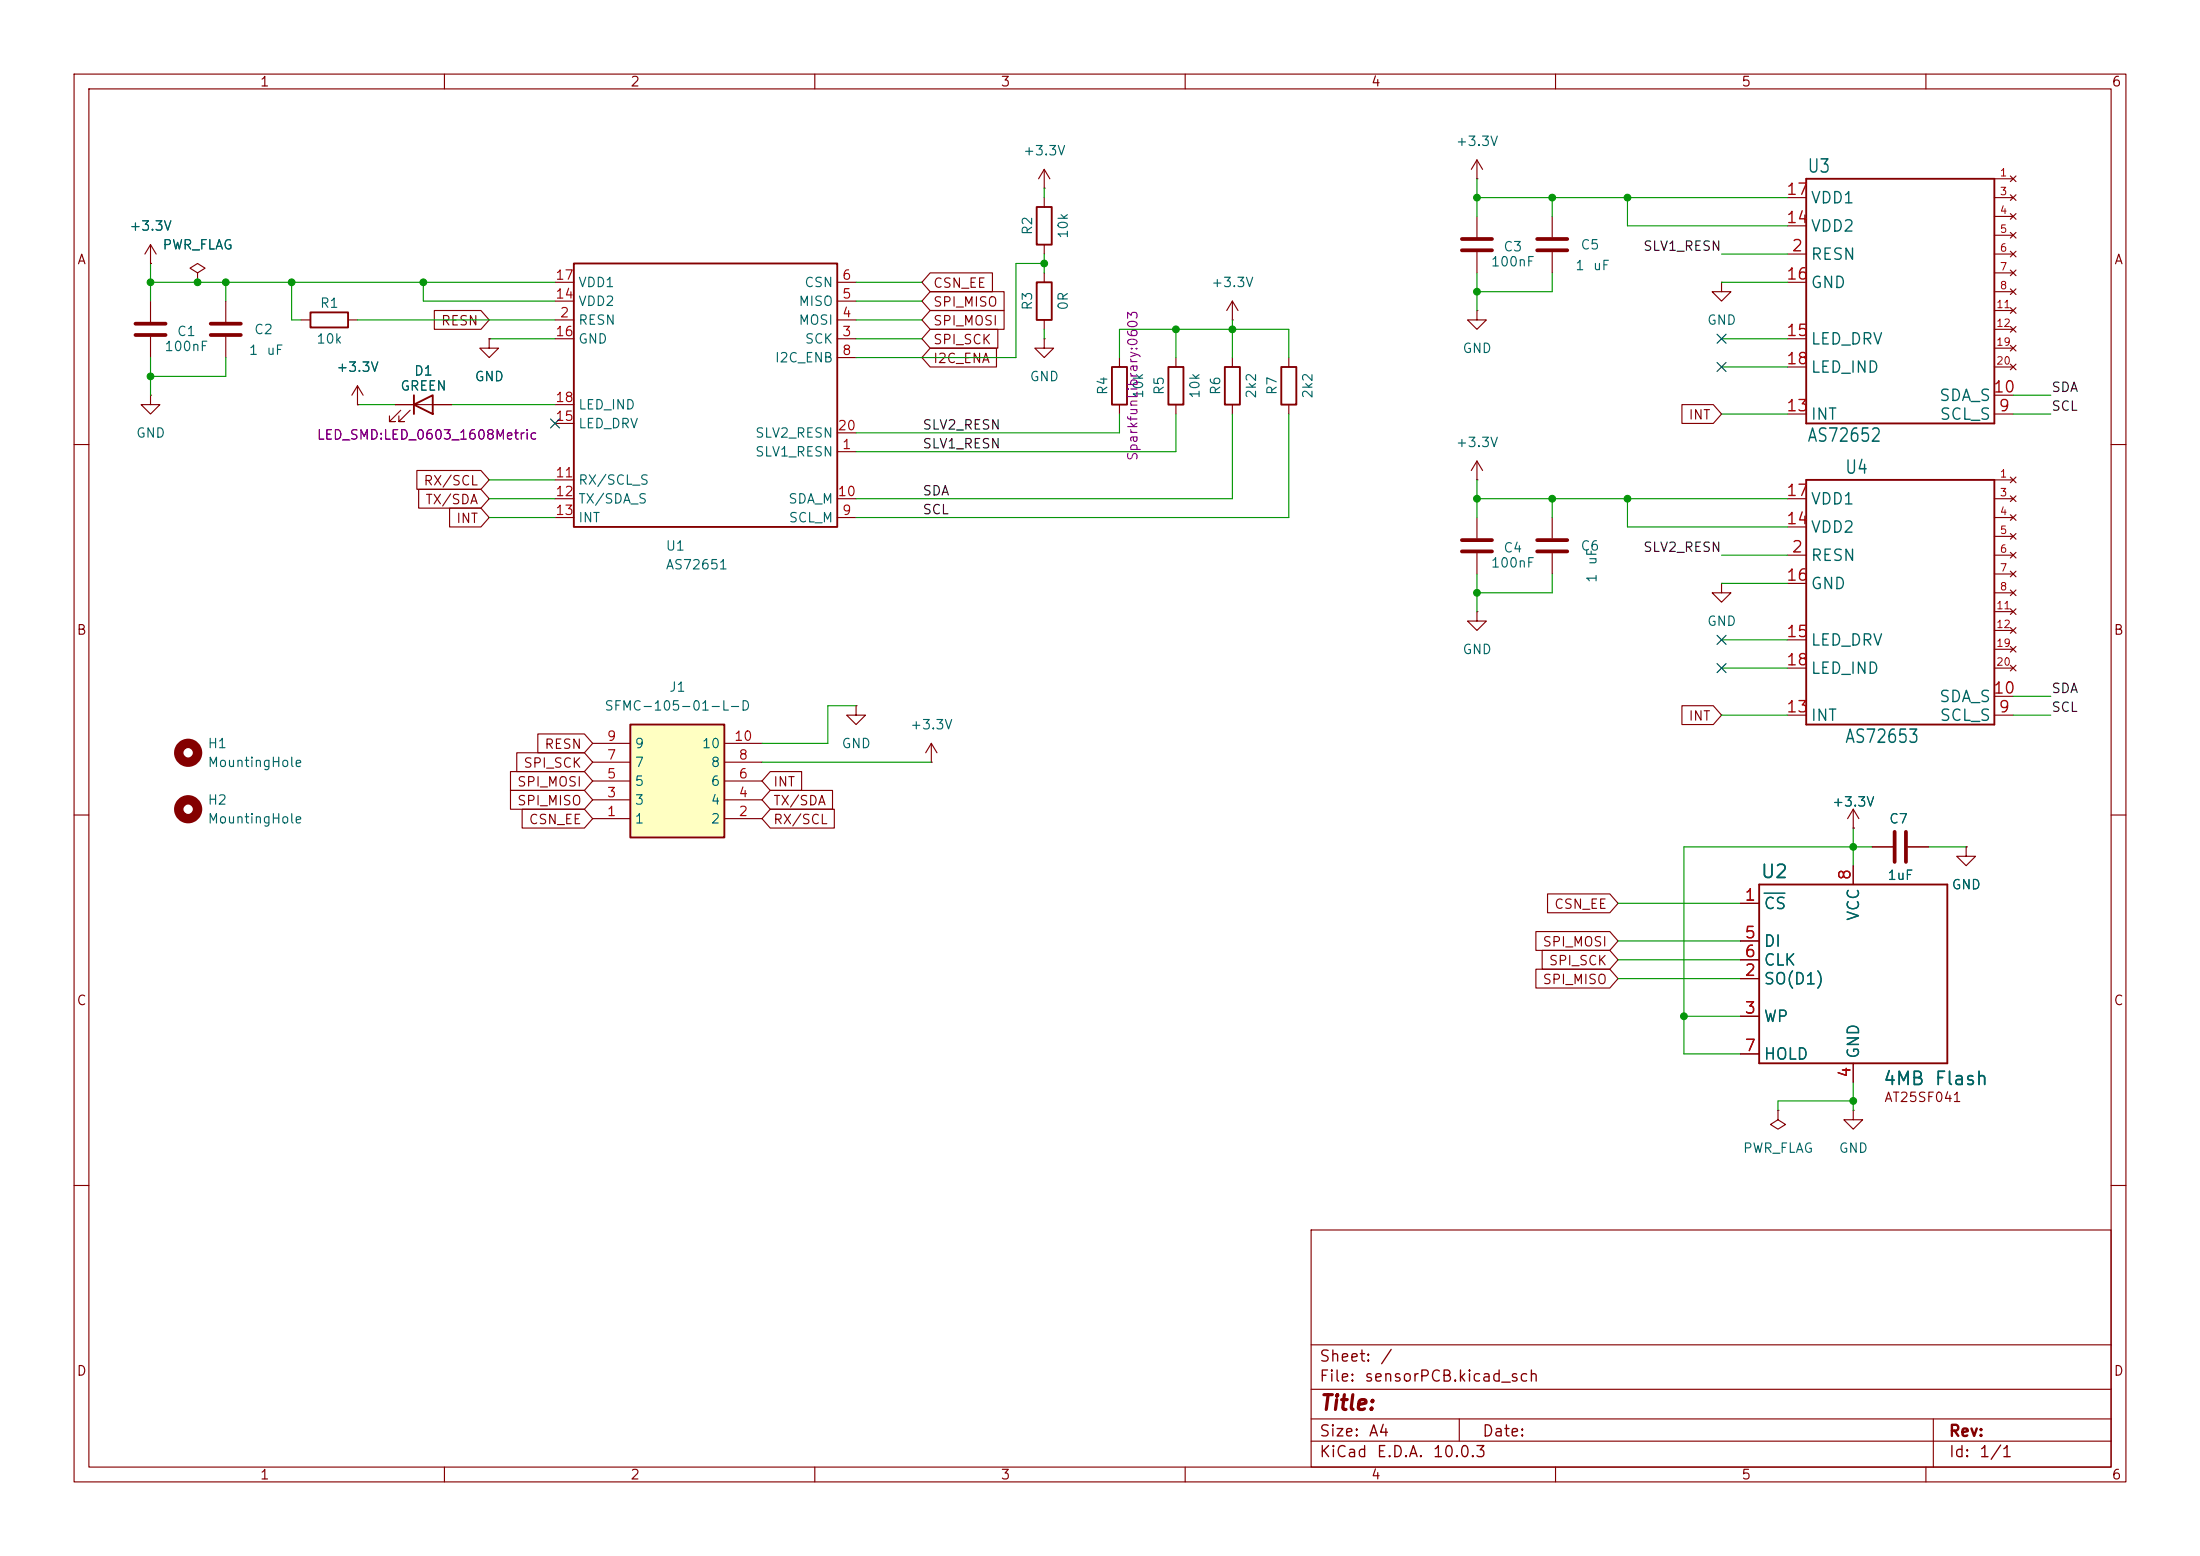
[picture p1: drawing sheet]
<svg xmlns="http://www.w3.org/2000/svg" width="297mm" height="210mm" viewBox="0 0 297 210" stroke-linecap="round" stroke-linejoin="round" font-family="sans-serif">
<g fill="none" stroke="#840000" stroke-width=".15">
<path d="M10 10h277v190h-277zM12 12h273v186h-273zM60 10v2M110 10v2M160 10v2M210 10v2M260 10v2M20.3 35.6h.1M20.3 33l-.7 1.3M20.3 33l.8 1.3M20.3 33v2.6M26.7 36.8l-1-.6 1-.6 1 .6-1 .6v1.3"/>
<path d="M26.7 38.1h.1M74.9 38.1h2.6M113 38.1h2.6M141 25.4h.1M141 22.9l-.8 1.2M141 22.9l.7 1.2M141 22.9v2.5M141 26.7v1.2M141 33v1.3M199.4 24.1h.1M199.4 21.6l-.8 1.3M199.4 21.6l.8 1.3"/>
<path d="M199.4 21.6v2.5M241.3 34.3h2.5M241.3 30.5h2.5M241.3 38.1h2.5M241.3 26.7h2.5M269.2 34.3h2.6M269.2 26.7h2.6M269.2 24.1h2.6M269.2 29.2h2.6M269.2 31.8h2.6M269.2 36.8h2.6M269.2 39.4h2.6"/>
<path d="M271.4 23.7l.8 .8M271.4 26.3l.8 .8M271.4 28.8l.8 .8M271.4 31.4l.8 .7M271.4 33.9l.8 .8M271.4 36.4l.8 .8M271.4 39l.8 .8M272.2 23.7l-.8 .8M272.2 26.3l-.8 .8M272.2 28.8l-.8 .8M272.2 31.4l-.8 .7M272.2 33.9l-.8 .8"/>
<path d="M272.2 36.4l-.8 .8M272.2 39l-.8 .8M30.5 40.6v2.8M30.5 45.5v2.8M48.3 54.6h.1M48.3 52.1l-.8 1.2M48.3 52.1l.7 1.2M48.3 52.1v2.5M53.3 54.6h7.7M54.1 55.4l-1.5 1.5h.7h-.7v-.8M55.4 55.4l-1.6 1.5h.8h-.8v-.8M74.9 54.6h2.6"/>
<path d="M74.9 45.7h2.6M74.9 43.2h2.6M74.9 40.6h2.6M74.9 57.2h2.6M113 45.7h2.6M113 43.2h2.6M113 40.6h2.6M113 48.3h2.6M113 58.4h2.6M241.3 55.9h2.5M241.3 45.7h2.5M241.3 49.5h2.5"/>
<path d="M269.2 55.9h2.6M269.2 53.3h2.6M269.2 49.5h2.6M269.2 41.9h2.6M269.2 44.5h2.6M269.2 47h2.6M271.4 41.5l.8 .8M271.4 44.1l.8 .7M271.4 46.6l.8 .8M271.4 49.1l.8 .8M272.2 41.5l-.8 .8M272.2 44.1l-.8 .7"/>
<path d="M272.2 46.6l-.8 .8M272.2 49.1l-.8 .8M10 60h2M74.9 67.3h2.6M74.9 64.8h2.6M74.9 69.9h2.6M113 67.3h2.6M113 69.9h2.6M113 61h2.6M232.4 78.7v1.3h1.3l-1.3 1.3-1.3-1.3h1.3M232.4 78.7h.1M241.3 74.9h2.5"/>
<path d="M241.3 71.1h2.5M241.3 78.7h2.5M241.3 67.3h2.5M269.2 74.9h2.6M269.2 67.3h2.6M269.2 64.8h2.6M269.2 69.9h2.6M269.2 72.4h2.6M269.2 77.5h2.6M271.4 64.4l.8 .8M271.4 66.9l.8 .8M271.4 69.5l.8 .7"/>
<path d="M271.4 72l.8 .8M271.4 74.5l.8 .8M271.4 77.1l.8 .8M271.4 79.6l.8 .8M272.2 64.4l-.8 .8M272.2 66.9l-.8 .8M272.2 69.5l-.8 .7M272.2 72l-.8 .8M272.2 74.5l-.8 .8M272.2 77.1l-.8 .8M272.2 79.6l-.8 .8M285 60h2"/>
<path d="M115.6 95.3v1.2h1.2l-1.2 1.3-1.3-1.3h1.3M115.6 95.3h.1M241.3 96.5h2.5M241.3 86.4h2.5M241.3 90.2h2.5M269.2 96.5h2.6M269.2 94h2.6M269.2 90.2h2.6M269.2 80h2.6M269.2 82.6h2.6M269.2 85.1h2.6M269.2 87.6h2.6"/>
<path d="M271.4 82.2l.8 .7M271.4 84.7l.8 .8M271.4 87.2l.8 .8M271.4 89.8l.8 .8M272.2 82.2l-.8 .7M272.2 84.7l-.8 .8M272.2 87.2l-.8 .8M272.2 89.8l-.8 .8M10 110h2M125.7 102.9h.1M125.7 100.3l-.7 1.3M125.7 100.3l.8 1.3"/>
<path d="M125.7 100.3v2.6M250.2 116.8v2.6M285 110h2M234.9 121.9h2.6M234.9 132.1h2.6M234.9 137.2h2.6M234.9 127h2.6M234.9 129.5h2.6M234.9 142.2h2.6M240 149.9v1.2l-1 .7 1 .6 1-.6-1-.7M240 149.9h.1M250.2 149.9v1.2h1.3l-1.3 1.3-1.3-1.3h1.3"/>
<path d="M250.2 149.9h.1M250.2 143.5v2.6M10 160h2M177 166h108v32h-108zM285 160h2M60 198v2M110 198v2M160 198v2M177 194.5h108M177 191.5h108M177 187.5h108M177 181.5h108"/>
<path d="M197 191.5v3M210 198v2M260 198v2M261 191.5v6.5"/>
</g>
<path d="M77.5 35.6h35.5v35.5h-35.5zM140 27.9h2v5.1h-2zM243.8 24.1h25.4v33.1h-25.4zM55.9 54.6l2.5-1.3v2.6zM55.9 53.3v2.6M243.8 64.8h25.4v33h-25.4zM237.5 119.4h25.4v24.1h-25.4z" fill="none" stroke="#840000" stroke-width=".25"/>
<path d="M238.2 120.5h2.8" fill="none" stroke="#006464" stroke-width=".15"/>
<path d="M28.4 43.7h4.1M28.4 45.2h4.1" fill="none" stroke="#840000" stroke-width=".51"/>
<path d="M85.1 97.8h12.7v15.2h-12.7z" fill="#ffffc2"/>
<path d="M140 38.1h2v5.1h-2zM41.9 42.2h5.1v2h-5.1zM150.1 49.5h2v5.1h-2zM157.7 49.5h2.1v5.1h-2.1zM165.4 49.5h2v5.1h-2zM173 49.5h2v5.1h-2zM85.1 97.8h12.7v15.2h-12.7z" fill="none" stroke="#840000" stroke-width=".25"/>
<g fill="none" stroke="#840000" stroke-width=".15">
<path d="M20.3 35.6h.1M26.7 38.1h.1M125.6 39.4h10v2.5h-10l-1.1-1.3zM125.6 36.8h8.4v2.6h-8.4l-1.1-1.3zM141 36.8v1.3M199.4 29.2v2.8M199.4 34v2.8M209.5 29.2v2.8M209.5 34v2.8M232.4 38.1v1.3h1.3l-1.3 1.2-1.3-1.2h1.3M232.4 38.1h.1M20.3 53.3v1.3h1.3l-1.3 1.3-1.3-1.3h1.3"/>
<path d="M20.3 53.3h.1M20.3 40.6v2.8M20.3 45.5v2.8M40.6 43.2h1.3M47 43.2h1.3M48.3 54.6h.1M53.3 54.6h2.6M58.4 54.6h2.6M58.6 41.9h6.3l1.1 1.3-1.1 1.3h-6.3zM66 45.7v1.3h1.3l-1.3 1.3-1.2-1.3h1.2M66 45.7h.1M125.6 41.9h10v2.6h-10l-1.1-1.3z"/>
<path d="M125.6 44.4h9.1v2.6h-9.1l-1.1-1.3zM125.6 47h8.9v2.5h-8.9l-1.1-1.2zM141 45.7v1.3h1.2l-1.2 1.3-1.3-1.3h1.3M141 45.7h.1M141 43.2v1.3M151.1 48.3v1.2M151.1 54.6v1.3M158.7 48.3v1.2M158.7 54.6v1.3M166.4 43.2h.1M166.4 40.6v2.6M166.4 48.3v1.2"/>
<path d="M166.4 54.6v1.3M166.4 40.6l-.8 1.3M166.4 40.6l.7 1.3M174 48.3v1.2M174 54.6v1.3M199.4 41.9v1.3h1.3l-1.3 1.3-1.3-1.3h1.3M199.4 41.9h.1M227.1 54.6h4.2l1.1 1.3-1.1 1.3h-4.2zM56.3 63.5h8.6l1.1 1.3-1.1 1.2h-8.6zM56.5 66h8.4l1.1 1.3-1.1 1.3h-8.4zM60.7 68.6h4.2l1.1 1.3-1.1 1.2h-4.2zM199.4 64.8h.1"/>
<path d="M199.4 62.2l-.8 1.3M199.4 62.2l.8 1.3M199.4 62.2v2.6M199.4 69.9v2.7M199.4 74.7v2.8M209.5 69.9v2.7M209.5 74.7v2.8M72.6 99.1h6.3l1.1 1.2-1.1 1.3h-6.3zM199.4 82.6v1.2h1.3l-1.3 1.3-1.3-1.3h1.3M199.4 82.6h.1M227.1 95.2h4.2l1.1 1.3-1.1 1.3h-4.2zM68.9 106.7h10l1.1 1.3-1.1 1.2h-10z"/>
<path d="M68.9 104.1h10l1.1 1.3-1.1 1.3h-10zM69.8 101.6h9.1l1.1 1.3-1.1 1.2h-9.1zM70.5 109.2h8.4l1.1 1.3-1.1 1.3h-8.4zM80 110.5h5.1M80 108h5.1M80 105.4h5.1M80 102.9h5.1M80 100.3h5.1M97.8 110.5h5.1M97.8 108h5.1M97.8 105.4h5.1M97.8 102.9h5.1"/>
<path d="M97.8 100.3h5.1M104 104.1h4.2v2.6h-4.2l-1.1-1.3zM104 106.7h8.4v2.5h-8.4l-1.1-1.2zM104 109.2h8.6v2.6h-8.6l-1.1-1.3zM250.2 111.8h.1M250.2 109.2l-.8 1.3M250.2 109.2l.8 1.3M250.2 109.2v2.6M250.2 116.8v2.6M252.7 114.3h2.8M257.6 114.3h2.7M265.4 114.3v1.3h1.3l-1.3 1.2-1.2-1.2h1.2"/>
<path d="M265.4 114.3h.1M207.3 130.8h10l1.1 1.3-1.1 1.3h-10zM207.3 125.7h10l1.1 1.3-1.1 1.3h-10zM208.2 128.3h9.1l1.1 1.2-1.1 1.3h-9.1zM208.9 120.6h8.4l1.1 1.3-1.1 1.3h-8.4zM234.9 121.9h2.6M234.9 132.1h2.6M234.9 137.2h2.6M234.9 127h2.6M234.9 129.5h2.6M234.9 142.2h2.6M250.2 143.5v2.6"/>
</g>
<path d="M197.4 32.3h4M197.4 33.8h4M207.5 32.3h4.1M207.5 33.8h4.1M18.3 43.7h4.1M18.3 45.2h4.1M197.4 72.9h4M197.4 74.4h4M207.5 72.9h4.1M207.5 74.4h4.1M255.8 112.3v4M257.3 112.3v4" fill="none" stroke="#840000" stroke-width=".51"/>
<g fill="none" stroke="#840000" stroke-width="1.3">
<circle cx="25.4" cy="101.6" r="1.27"/>
<circle cx="25.4" cy="109.2" r="1.27"/>
</g>
<g fill="none" stroke="#009600" stroke-width=".15">
<path d="M20.3 38.1h54.6M20.3 35.6v5M30.5 38.1v2.5M39.4 38.1v5.1h1.2M57.1 38.1v2.5h17.8M115.6 38.1h8.9M141 25.4v1.3M141 34.3v2.5M141 35.6h-3.8v12.7h-21.6M199.4 26.7h41.9M199.4 24.1v5.1M199.4 36.8v5.1"/>
<path d="M209.5 26.7v2.5M209.5 36.8v2.6h-10.1M219.7 26.7v3.8h21.6M232.4 38.1h8.9M232.4 34.3h8.9M20.3 48.3v5M30.5 48.3v2.5h-10.2M48.3 43.2h26.6M48.3 54.6h5M61 54.6h13.9M66 45.7h8.9M115.6 40.6h8.9"/>
<path d="M115.6 43.2h8.9M115.6 45.7h8.9M141 44.5v1.2M151.1 48.3v-3.8h22.9v3.8M151.1 55.9v2.5h-35.5M158.7 44.5v3.8M158.7 55.9v5.1h-43.1M166.4 55.9v11.4h-50.8M166.4 43.2v5.1M174 55.9v14h-58.4M232.4 45.7h8.9M232.4 55.9h8.9"/>
<path d="M232.4 49.5h8.9M271.8 53.3h5.1M271.8 55.9h5.1M66 67.3h8.9M66 69.9h8.9M66 64.8h8.9M199.4 67.3h41.9M199.4 64.8v5.1M199.4 77.5v5.1M209.5 67.3v2.6M209.5 77.5v2.5h-10.1M219.7 67.3v3.8h21.6"/>
<path d="M232.4 74.9h8.9M232.4 78.7h8.9M115.6 95.3h-3.8v5h-8.9M232.4 96.5h8.9M232.4 90.2h8.9M232.4 86.4h8.9M271.8 96.5h5.1M271.8 94h5.1M102.9 102.9h22.8M250.2 111.8v5M252.7 114.3h-25.4v27.9h7.6M260.3 114.3h5.1"/>
<path d="M218.4 127h16.5M218.4 121.9h16.5M218.4 132.1h16.5M218.4 129.5h16.5M227.3 137.2h7.6M250.2 146.1v3.8M250.2 148.6h-10.2v1.3"/>
</g>
<path d="M74.3 56.5l1.2 1.3M75.5 56.5l-1.2 1.3M231.8 48.9l1.2 1.2M231.8 45.1l1.2 1.2M233 48.9l-1.2 1.2M233 45.1l-1.2 1.2M231.8 85.8l1.2 1.2M231.8 89.6l1.2 1.2M233 85.8l-1.2 1.2M233 89.6l-1.2 1.2" fill="none" stroke="#000084" stroke-width=".15"/>
<path d="M238.2 120.5h2.8" fill="none" stroke="#006464" stroke-width=".15"/>
<g fill="#009600" stroke="#009600" stroke-width=".14">
<circle cx="141" cy="35.6" r=".46"/>
<circle cx="158.7" cy="44.5" r=".46"/>
<circle cx="199.4" cy="39.4" r=".46"/>
<circle cx="166.4" cy="44.5" r=".46"/>
<circle cx="250.2" cy="148.6" r=".46"/>
<circle cx="227.3" cy="137.2" r=".46"/>
<circle cx="250.2" cy="114.3" r=".46"/>
<circle cx="57.1" cy="38.1" r=".46"/>
<circle cx="26.7" cy="38.1" r=".46"/>
<circle cx="39.4" cy="38.1" r=".46"/>
<circle cx="30.5" cy="38.1" r=".46"/>
<circle cx="20.3" cy="50.8" r=".46"/>
<circle cx="20.3" cy="38.1" r=".46"/>
<circle cx="219.7" cy="26.7" r=".46"/>
<circle cx="219.7" cy="67.3" r=".46"/>
<circle cx="199.4" cy="67.3" r=".46"/>
<circle cx="209.5" cy="67.3" r=".46"/>
<circle cx="209.5" cy="26.7" r=".46"/>
<circle cx="199.4" cy="26.7" r=".46"/>
<circle cx="199.4" cy="80" r=".46"/>
</g>
<text font-size="2" fill="#840000" x="178" y="190.8">Title:</text>
<g font-size="1.8" fill="#006464">
<text x="243.9" y="23.8">U3</text>
<text x="243.9" y="60.1">AS72652</text>
<text x="249" y="64.4">U4</text>
<text x="249" y="100.7">AS72653</text>
<text x="237.6" y="119">U2</text>
<text x="254.1" y="146.9">4MB Flash</text>
</g>
<g font-size="1.5" fill="#a90000">
<text x="241" y="26.7">17</text>
<text x="241" y="30.5">14</text>
<text x="241.8" y="34.3">2</text>
<text x="241" y="38.1">16</text>
<text x="241" y="45.7">15</text>
<text x="241" y="49.6">18</text>
<text x="269" y="53.4">10</text>
<text x="241" y="55.9">13</text>
<text x="269.7" y="55.9">9</text>
<text x="241" y="71.1">14</text>
<text x="241" y="67.3">17</text>
<text x="241.8" y="75">2</text>
<text x="241" y="78.8">16</text>
<text x="241" y="86.4">15</text>
<text x="241" y="90.2">18</text>
<text x="269" y="94">10</text>
<text x="241" y="96.5">13</text>
<text x="269.7" y="96.5">9</text>
<text x="250.2" y="118.9" transform="rotate(-90 250.2 118.9)">8</text>
<text x="235.4" y="121.9">1</text>
<text x="235.4" y="127">5</text>
<text x="235.4" y="129.6">6</text>
<text x="235.4" y="132.1">2</text>
<text x="235.4" y="137.2">3</text>
<text x="235.4" y="142.3">7</text>
<text x="250.2" y="145.6" transform="rotate(-90 250.2 145.6)">4</text>
</g>
<g font-size="1.5" fill="#006464">
<text x="244.3" y="27.8">VDD1</text>
<text x="244.3" y="35.5">RESN</text>
<text x="244.3" y="31.6">VDD2</text>
<text x="244.3" y="39.3">GND</text>
<text x="244.3" y="46.9">LED_DRV</text>
<text x="244.3" y="50.7">LED_IND</text>
<text x="244.3" y="57">INT</text>
<text x="261.7" y="54.5">SDA_S</text>
<text x="261.8" y="57">SCL_S</text>
<text x="244.3" y="68.5">VDD1</text>
<text x="244.3" y="76.1">RESN</text>
<text x="244.3" y="72.3">VDD2</text>
<text x="244.3" y="79.9">GND</text>
<text x="244.3" y="87.5">LED_DRV</text>
<text x="244.3" y="91.3">LED_IND</text>
<text x="261.7" y="95.1">SDA_S</text>
<text x="244.3" y="97.7">INT</text>
<text x="261.8" y="97.7">SCL_S</text>
<text x="238" y="123.1">CS</text>
<text x="251.4" y="124.4" transform="rotate(-90 251.4 124.4)">VCC</text>
<text x="238" y="128.2">DI</text>
<text x="238" y="130.7">CLK</text>
<text x="238" y="133.2">SO(D1)</text>
<text x="238" y="138.3">WP</text>
<text x="238" y="143.4">HOLD</text>
<text x="251.4" y="143" transform="rotate(-90 251.4 143)">GND</text>
</g>
<g font-size="1.5" fill="#840000">
<text x="178" y="184.2">Sheet:</text>
<text x="186.2" y="184.2">/</text>
<text x="178" y="186.9">File:</text>
<text x="184.1" y="186.9">sensorPCB.kicad_sch</text>
<text x="178" y="197.1">KiCad</text>
<text x="178" y="194.3">Size:</text>
<text x="184.7" y="194.3">A4</text>
<text x="185.7" y="197.1">E.D.A.</text>
<text x="193.3" y="197.1">10.0.3</text>
<text x="200" y="194.3">Date:</text>
<text x="263" y="194.3">Rev:</text>
<text x="263" y="197.1">Id:</text>
<text x="267.1" y="197.1">1/1</text>
</g>
<g font-size="1.3" fill="#840000">
<text x="35" y="12">1</text>
<text x="85" y="12">2</text>
<text x="135" y="12">3</text>
<text x="185" y="12">4</text>
<text x="235" y="12">5</text>
<text x="285" y="12">6</text>
<text x="10.3" y="36">A</text>
<text x="285.3" y="36">A</text>
<text x="125.9" y="41.7">SPI_MISO</text>
<text x="125.9" y="39.2">CSN_EE</text>
<text x="59.4" y="44.2">RESN</text>
<text x="125.9" y="44.2">SPI_MOSI</text>
<text x="125.9" y="46.8">SPI_SCK</text>
<text x="125.9" y="49.3">I2C_ENA</text>
<text x="227.9" y="56.9">INT</text>
<text x="57.1" y="65.8">RX/SCL</text>
<text x="57.3" y="68.4">TX/SDA</text>
<text x="61.5" y="70.9">INT</text>
<text x="10.3" y="86">B</text>
<text x="285.3" y="86">B</text>
<text x="73.4" y="101.4">RESN</text>
<text x="227.9" y="97.6">INT</text>
<text x="69.7" y="106.5">SPI_MOSI</text>
<text x="70.6" y="103.9">SPI_SCK</text>
<text x="104.3" y="106.5">INT</text>
<text x="69.7" y="109">SPI_MISO</text>
<text x="71.3" y="111.6">CSN_EE</text>
<text x="104.3" y="109">TX/SDA</text>
<text x="104.3" y="111.6">RX/SCL</text>
<text x="209.7" y="123">CSN_EE</text>
<text x="208.2" y="128.1">SPI_MOSI</text>
<text x="209" y="130.6">SPI_SCK</text>
<text x="10.3" y="136">C</text>
<text x="208.2" y="133.1">SPI_MISO</text>
<text x="285.3" y="136">C</text>
<text x="254.3" y="149.1">AT25SF041</text>
<text x="10.3" y="186">D</text>
<text x="285.3" y="186">D</text>
<text x="35" y="200">1</text>
<text x="85" y="200">2</text>
<text x="135" y="200">3</text>
<text x="185" y="200">4</text>
<text x="235" y="200">5</text>
<text x="285" y="200">6</text>
</g>
<g font-size="1.3" fill="#006464">
<text x="138" y="21.3">+3.3V</text>
<text x="196.4" y="20">+3.3V</text>
<text x="17.4" y="31.5">+3.3V</text>
<text x="21.9" y="34">PWR_FLAG</text>
<text x="139.7" y="31.8" transform="rotate(-90 139.7 31.8)">R2</text>
<text x="144.5" y="32.3" transform="rotate(-90 144.5 32.3)">10k</text>
<text x="202.9" y="34.2">C3</text>
<text x="213.3" y="34">C5</text>
<text x="43.1" y="41.9">R1</text>
<text x="78" y="41.6">VDD2</text>
<text x="78" y="39.1">VDD1</text>
<text x="107.7" y="41.6">MISO</text>
<text x="108.5" y="39.1">CSN</text>
<text x="139.7" y="42" transform="rotate(-90 139.7 42)">R3</text>
<text x="144.5" y="42" transform="rotate(-90 144.5 42)">0R</text>
<text x="163.4" y="39.1">+3.3V</text>
<text x="201.2" y="36.3">100nF</text>
<text x="212.6" y="36.8">1</text>
<text x="215" y="36.8">uF</text>
<text x="22.1" y="47.7">100nF</text>
<text x="23.8" y="45.7">C1</text>
<text x="34.2" y="45.4">C2</text>
<text x="42.6" y="46.7">10k</text>
<text x="78" y="44.2">RESN</text>
<text x="78" y="46.7">GND</text>
<text x="107.7" y="44.2">MOSI</text>
<text x="108.6" y="46.7">SCK</text>
<text x="197.4" y="48">GND</text>
<text x="230.4" y="44.2">GND</text>
<text x="33.5" y="48.2">1</text>
<text x="35.9" y="48.2">uF</text>
<text x="45.3" y="50.5">+3.3V</text>
<text x="54" y="53">GREEN</text>
<text x="55.8" y="51">D1</text>
<text x="64" y="51.8">GND</text>
<text x="104.5" y="49.2">I2C_ENB</text>
<text x="138.9" y="51.8">GND</text>
<text x="149.8" y="53.4" transform="rotate(-90 149.8 53.4)">R4</text>
<text x="154.6" y="53.9" transform="rotate(-90 154.6 53.9)">10k</text>
<text x="157.4" y="53.4" transform="rotate(-90 157.4 53.4)">R5</text>
<text x="162.3" y="53.9" transform="rotate(-90 162.3 53.9)">10k</text>
<text x="165.1" y="53.4" transform="rotate(-90 165.1 53.4)">R6</text>
<text x="169.9" y="53.9" transform="rotate(-90 169.9 53.9)">2k2</text>
<text x="172.7" y="53.4" transform="rotate(-90 172.7 53.4)">R7</text>
<text x="177.5" y="53.9" transform="rotate(-90 177.5 53.9)">2k2</text>
<text x="18.3" y="59.4">GND</text>
<text x="78" y="58.1">LED_DRV</text>
<text x="78" y="55.6">LED_IND</text>
<text x="101.9" y="59.4">SLV2_RESN</text>
<text x="78" y="65.7">RX/SCL_S</text>
<text x="101.9" y="61.9">SLV1_RESN</text>
<text x="196.4" y="60.7">+3.3V</text>
<text x="78" y="68.3">TX/SDA_S</text>
<text x="78" y="70.8">INT</text>
<text x="106.3" y="68.3">SDA_M</text>
<text x="106.4" y="70.8">SCL_M</text>
<text x="89.8" y="74.6">U1</text>
<text x="89.8" y="77.2">AS72651</text>
<text x="201.2" y="76.9">100nF</text>
<text x="202.9" y="74.9">C4</text>
<text x="213.3" y="74.6">C6</text>
<text x="215.9" y="76.4" transform="rotate(-90 215.9 76.4)">uF</text>
<text x="215.9" y="78.8" transform="rotate(-90 215.9 78.8)">1</text>
<text x="197.4" y="88.6">GND</text>
<text x="230.4" y="84.8">GND</text>
<text x="90.2" y="93.7">J1</text>
<text x="27.9" y="101.3">H1</text>
<text x="81.5" y="96.2">SFMC-105-01-L-D</text>
<text x="85.6" y="101.3">9</text>
<text x="94.7" y="101.3">10</text>
<text x="113.5" y="101.3">GND</text>
<text x="122.8" y="98.8">+3.3V</text>
<text x="27.9" y="103.8">MountingHole</text>
<text x="85.6" y="106.4">5</text>
<text x="85.6" y="103.8">7</text>
<text x="95.9" y="106.4">6</text>
<text x="95.9" y="103.8">8</text>
<text x="27.9" y="108.9">H2</text>
<text x="27.9" y="111.5">MountingHole</text>
<text x="85.6" y="111.5">1</text>
<text x="85.6" y="108.9">3</text>
<text x="95.9" y="111.5">2</text>
<text x="95.9" y="108.9">4</text>
<text x="247.2" y="109.2">+3.3V</text>
<text x="254.9" y="111.5">C7</text>
<text x="254.7" y="119.1">1uF</text>
<text x="263.4" y="120.4">GND</text>
<text x="235.2" y="155.9">PWR_FLAG</text>
<text x="248.2" y="155.9">GND</text>
</g>
<g font-size="1.3" fill="#0f0f0f">
<text x="221.7" y="34.2">SLV1_RESN</text>
<text x="276.9" y="53.2">SDA</text>
<text x="124.5" y="58.3">SLV2_RESN</text>
<text x="276.9" y="55.8">SCL</text>
<text x="124.5" y="60.8">SLV1_RESN</text>
<text x="124.5" y="69.7">SCL</text>
<text x="124.5" y="67.2">SDA</text>
<text x="221.7" y="74.8">SLV2_RESN</text>
<text x="276.9" y="93.9">SDA</text>
<text x="276.9" y="96.4">SCL</text>
</g>
<g font-size="1.3" fill="#a90000">
<text x="74.9" y="40.6">14</text>
<text x="74.9" y="38.1">17</text>
<text x="113.6" y="40.6">5</text>
<text x="113.6" y="38.1">6</text>
<text x="74.9" y="45.7">16</text>
<text x="75.5" y="43.2">2</text>
<text x="113.6" y="45.7">3</text>
<text x="113.6" y="43.2">4</text>
<text x="113.6" y="48.2">8</text>
<text x="74.9" y="57.1">15</text>
<text x="74.9" y="54.6">18</text>
<text x="113" y="58.4">20</text>
<text x="74.9" y="64.7">11</text>
<text x="113.6" y="60.9">1</text>
<text x="74.9" y="67.3">12</text>
<text x="74.9" y="69.8">13</text>
<text x="113" y="67.3">10</text>
<text x="113.6" y="69.8">9</text>
<text x="81.8" y="100.3">9</text>
<text x="99" y="100.3">10</text>
<text x="81.8" y="107.9">3</text>
<text x="81.8" y="105.4">5</text>
<text x="81.8" y="102.8">7</text>
<text x="99.6" y="107.9">4</text>
<text x="99.6" y="105.4">6</text>
<text x="99.6" y="102.8">8</text>
<text x="81.8" y="110.5">1</text>
<text x="99.6" y="110.5">2</text>
</g>
<g font-size="1.3" fill="#840084">
<text x="42.7" y="59.6">LED_SMD:LED_0603_1608Metric</text>
<text x="153.9" y="62.3" transform="rotate(-90 153.9 62.3)">SparkfunLibrary:0603</text>
</g>
<g font-size="1" fill="#a90000">
<text x="269.9" y="24.1">1</text>
<text x="269.9" y="26.6">3</text>
<text x="269.9" y="29.1">4</text>
<text x="269.9" y="31.7">5</text>
<text x="269.9" y="34.2">6</text>
<text x="269.4" y="41.8">11</text>
<text x="269.9" y="36.8">7</text>
<text x="269.9" y="39.3">8</text>
<text x="269.4" y="44.4">12</text>
<text x="269.4" y="46.9">19</text>
<text x="269.4" y="49.5">20</text>
<text x="269.9" y="64.7">1</text>
<text x="269.9" y="67.2">3</text>
<text x="269.9" y="69.8">4</text>
<text x="269.9" y="72.3">5</text>
<text x="269.9" y="74.9">6</text>
<text x="269.9" y="77.4">7</text>
<text x="269.4" y="82.5">11</text>
<text x="269.9" y="79.9">8</text>
<text x="269.4" y="85">12</text>
<text x="269.4" y="87.6">19</text>
<text x="269.4" y="90.1">20</text>
</g>
</svg>
